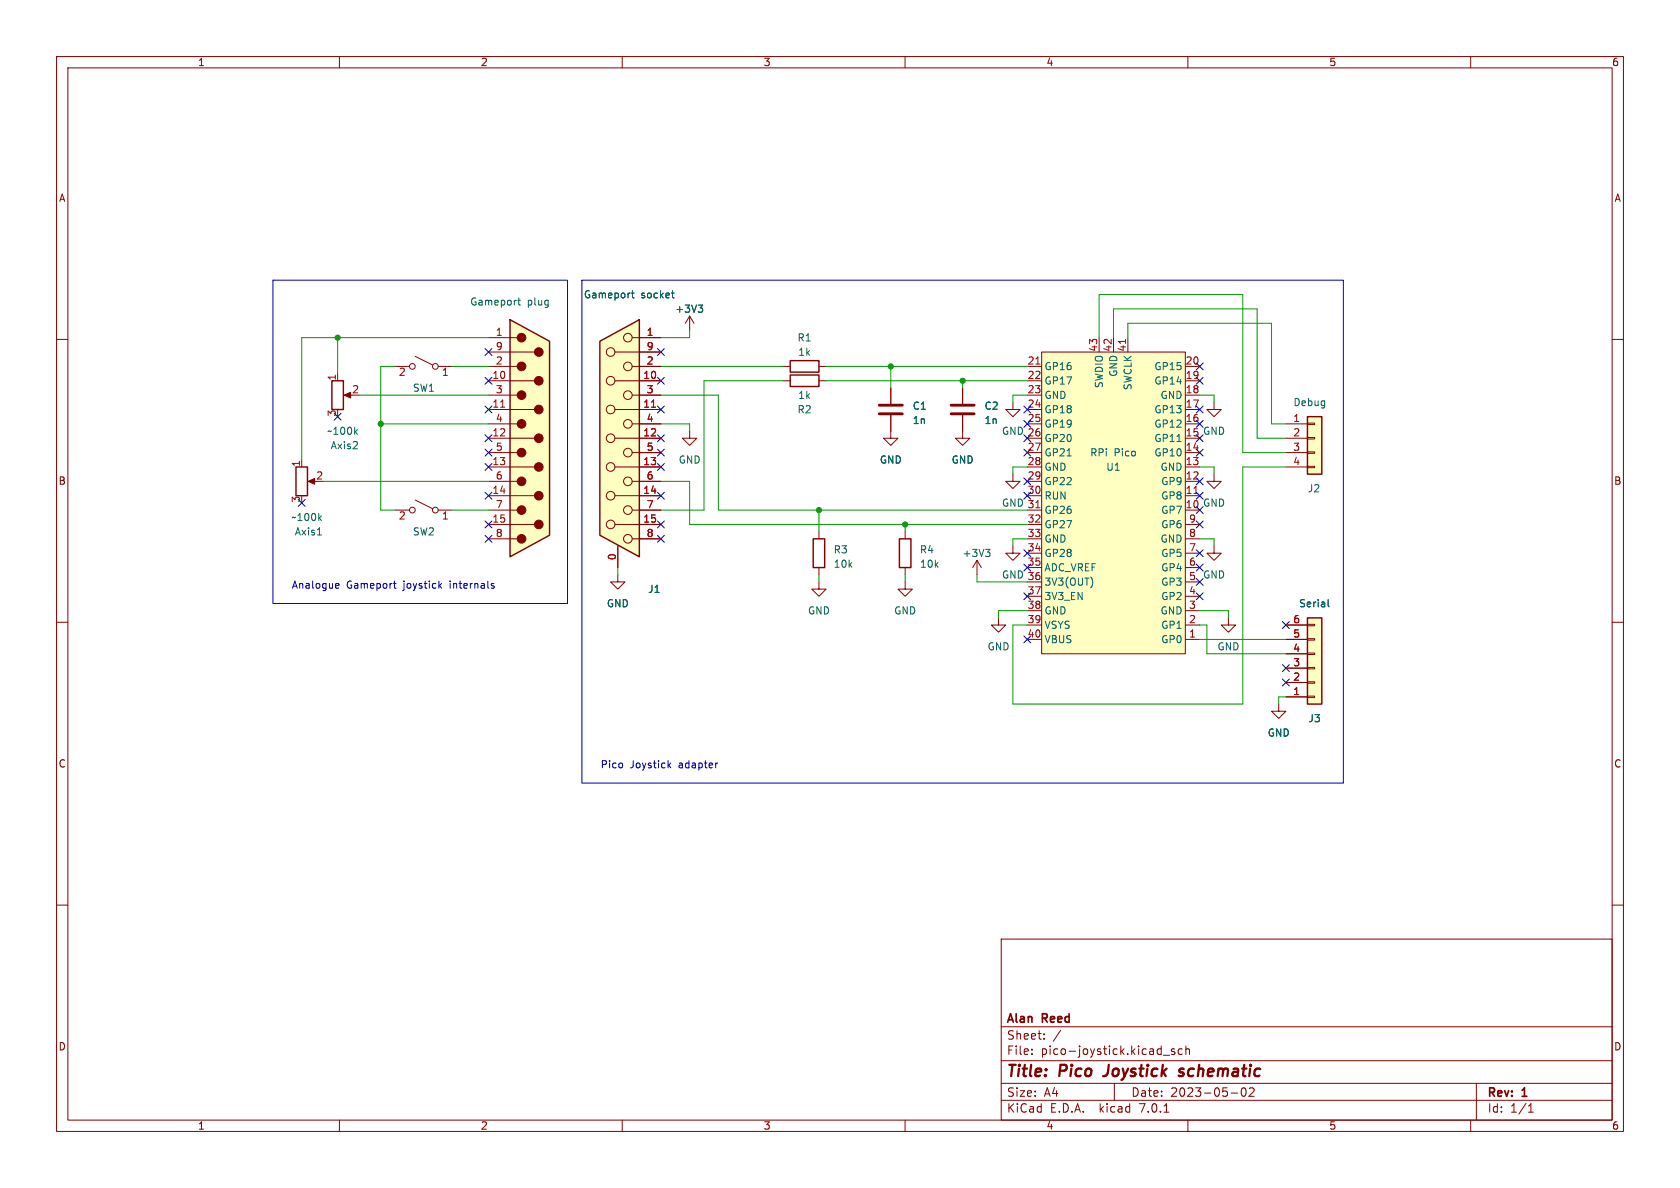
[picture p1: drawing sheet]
<svg xmlns="http://www.w3.org/2000/svg" width="297mm" height="210mm" viewBox="0 0 297 210" stroke-linecap="round" stroke-linejoin="round" font-family="sans-serif">
<g fill="none" stroke="#840000" stroke-width=".18">
<path d="M10 10h277v190h-277zM12 12h273v186h-273zM60 10v2M110 10v2M160 10v2M210 10v2M260 10v2M10 60h2M285 60h2M144.8 94v1.3M10 110h2M109.2 101.6v1.3h-1.3l1.3 1.2 1.3-1.2h-1.3"/>
<path d="M144.8 100.3v1.3M160 102.9v1.2h-1.3l1.3 1.3 1.3-1.3h-1.3M285 110h2M10 160h2M285 160h2M177 166h108v32h-108zM60 198v2M110 198v2M160 198v2M177 194.5h108M177 191.5h108M177 187.5h108"/>
<path d="M177 181.5h108M182.4 186.3v.1M182.4 185.5v.1M184.6 183.6v.1M184.6 182.8v.1M197 191.5v3M205.6 186.5h1.2M205.8 196.6h.8M207.6 185.5l-.3-.1-.2 .2v.2l.5 .2v.3h-.5M209 185.5l-.4-.1-.3 .3v.4l.1 .2h.6M209.6 185.5l.3-.1 .3 .1 .1 .9M209.6 184.9v1.5"/>
<path d="M210 198v2M217.6 193.2h1.2M219.6 192.4l.2-.1a.81 .81 0 0 1 .6 .6 .81 .81 0 0 1-.3 .8l-.2 .1a.81 .81 0 0 1-.6-.6 .81 .81 0 0 1 .3-.8zM220.9 192.4l.5-.1 .2 .1 .1 .3-.9 1.1h.9M260 198v2M261 191.5v6.5M270.2 196.6h.9M270.2 195.5l.4-.4v1.5"/>
</g>
<path d="M195 190.2h.2M208.4 190.1l.1 .1 .6-.1M209.1 188.9l-.5 .1-.1 .3 .2 .3h.3" fill="none" stroke="#840000" stroke-width=".4"/>
<path d="M143.8 95.3h2v5h-2z" fill="none" stroke="#840000" stroke-width=".25"/>
<path d="M106 60.3l7-3.8v41.9l-7-3.8z" fill="#ffffc2"/>
<g fill="none" stroke="#840000" stroke-width=".18">
<path d="M111.8 59.7h5M121.9 55.9l.8 1.3M121.9 55.9v2.5M121.9 55.9l-.7 1.3M194.3 59.7v2.5M196.8 59.7v2.5M199.4 59.7v2.5M59.7 66v1.3M61.2 69.9h1M69.8 64.8h2.6M73.4 63l3.1 1.5M77.5 64.8h2.5"/>
<path d="M108.7 77.5h8.1M108.7 72.4h8.1M108.7 67.3h8.1M108.7 62.2h8.1M111.8 74.9h5M111.8 69.9h5M111.8 64.8h5M121.9 76.2v1.3h-1.3l1.3 1.2 1.3-1.2h-1.3M157.5 73.4v4.1h-1.3l1.3 1.2 1.2-1.2h-1.2M157.5 68.6v2.8M170.2 73.4v4.1h-1.3l1.3 1.2 1.2-1.2h-1.2M170.2 68.6v2.8"/>
<path d="M179.1 71.1v1.3h-1.3l1.3 1.3 1.2-1.3h-1.2M181.6 77.5h2.5M181.6 74.9h2.5M181.6 72.4h2.5M181.6 69.9h2.5M181.6 67.3h2.5M181.6 64.8h2.5M184.1 62.2h25.4v53.4h-25.4zM209.5 74.9h2.6M209.5 72.4h2.6M209.5 69.9h2.6M209.5 67.3h2.6"/>
<path d="M209.5 64.8h2.6M214.6 71.1v1.3h-1.2l1.2 1.3 1.3-1.3h-1.3M227.3 77.5h3.8M227.3 74.9h3.8M231.1 79.9h1.3v.2h-1.3zM231.1 77.3h1.3v.3h-1.3zM231.1 74.8h1.3v.3h-1.3zM53.3 81.3v1.3M54.9 85.1h1M108.7 92.7h8.1M108.7 87.6h8.1M108.7 82.6h8.1"/>
<path d="M109.2 96.5v3.8M111.8 95.3h5M111.8 90.2h5M111.8 85.1h5M111.8 80h5M160 94v1.3M172.7 99.1l.8 1.2M172.7 99.1v2.5M172.7 99.1l-.7 1.2M179.1 83.8v1.3h-1.3l1.3 1.3 1.2-1.3h-1.2M179.1 96.5v1.3h-1.3l1.3 1.3 1.2-1.3h-1.2M181.6 95.3h2.5"/>
<path d="M181.6 92.7h2.5M181.6 90.2h2.5M181.6 87.6h2.5M181.6 85.1h2.5M181.6 82.6h2.5M181.6 80h2.5M181.6 97.8h2.5M209.5 95.3h2.6M209.5 92.7h2.6M209.5 87.6h2.6M209.5 85.1h2.6M209.5 82.6h2.6"/>
<path d="M209.5 80h2.6M209.5 97.8h2.6M227.3 82.6h3.8M227.3 80h3.8M231.1 82.4h1.3v.3h-1.3zM160 100.3v1.3M176.5 109.2v1.3h1.3l-1.3 1.3-1.2-1.3h1.2M181.6 113h2.5M181.6 110.5h2.5M181.6 108h2.5M181.6 100.3h2.5M181.6 102.9h2.5"/>
<path d="M181.6 105.4h2.5M209.5 113h2.6M209.5 110.5h2.6M209.5 108h2.6M209.5 100.3h2.6M209.5 102.9h2.6M209.5 105.4h2.6M227.3 118.1h3.8M227.3 115.6h3.8M227.3 113h3.8M227.3 110.5h3.8M231.1 110.4h1.3v.2h-1.3z"/>
<path d="M231.1 112.9h1.3v.3h-1.3zM231.1 115.4h1.3v.3h-1.3zM231.1 118h1.3v.2h-1.3zM226.1 124.5v1.2h1.2l-1.2 1.3-1.3-1.3h1.3M227.3 123.2h3.8M227.3 120.7h3.8M231.1 120.5h1.3v.3h-1.3zM231.1 123.1h1.3v.2h-1.3z"/>
<circle cx="111" cy="59.7" r=".76"/>
<circle cx="72.9" cy="64.8" r=".51"/>
<circle cx="77" cy="64.8" r=".51"/>
<circle cx="107.9" cy="67.3" r=".76"/>
<circle cx="107.9" cy="62.2" r=".76"/>
<circle cx="107.9" cy="77.5" r=".76"/>
<circle cx="107.9" cy="72.4" r=".76"/>
<circle cx="111" cy="64.8" r=".76"/>
<circle cx="111" cy="69.8" r=".76"/>
<circle cx="111" cy="74.9" r=".76"/>
<circle cx="107.9" cy="87.6" r=".76"/>
<circle cx="107.9" cy="82.5" r=".76"/>
<circle cx="107.9" cy="92.7" r=".76"/>
<circle cx="111" cy="90.2" r=".76"/>
<circle cx="111" cy="85.1" r=".76"/>
<circle cx="111" cy="80" r=".76"/>
<circle cx="111" cy="95.2" r=".76"/>
</g>
<path d="M58.7 67.3h2v5.1h-2zM106 60.3l7-3.8v41.9l-7-3.8zM231.1 73.7h2.6v10.1h-2.6zM52.3 82.6h2.1v5h-2.1zM159 95.3h2v5h-2zM231.1 109.2h2.6v15.3h-2.6z" fill="none" stroke="#840000" stroke-width=".25"/>
<path d="M199 60v.7M115.2 72h.7M183.1 64.4h.7M183.1 89.8h.7M211.1 87.2h.7" fill="none" stroke="#a90000" stroke-width=".18"/>
<path d="M111.6 51.8h.5M111.8 51.4v1.1l.3 .2M118.7 51.8h.5M118.9 52.6l.3 .1M123.4 53.9h.8l-.4 .5M124 54.4l.2 .3v.3l-.2 .2M208.1 78.1h.7M56.1 94.6h.7M174.2 97.1h.8l-.4 .5M174.8 97.6l.2 .2v.3l-.2 .3M234.8 106v1.1l.2 .2" fill="none" stroke="#006464" stroke-width=".18"/>
<g fill="#ffffc2" stroke="#ffffc2" stroke-width=".18">
<path d="M231.1 109.2h2.6v15.3h-2.6z"/>
<path d="M231.1 73.7h2.6v10.1h-2.6z"/>
<path d="M184.1 62.2h25.4v53.4h-25.4z"/>
</g>
<path d="M155.4 73.2h4.1M155.4 71.6h4.1M168.1 73.2h4.1M168.1 71.6h4.1" fill="none" stroke="#840000" stroke-width=".51"/>
<g fill="#840000" stroke="#840000" stroke-width=".18">
<path d="M54.5 85.1l1.1-.5v1z"/>
<path d="M60.8 69.9l1.2-.6v1.1z"/>
</g>
<path d="M90.2 56.5l7 3.8v34.3l-7 3.8z" fill="#ffffc2"/>
<g fill="#840000" stroke="#840000" stroke-width=".18">
<circle cx="92.2" cy="59.7" r=".76"/>
<circle cx="92.2" cy="64.8" r=".76"/>
<circle cx="92.2" cy="69.8" r=".76"/>
<circle cx="92.2" cy="74.9" r=".76"/>
<circle cx="92.2" cy="80" r=".76"/>
<circle cx="92.2" cy="85.1" r=".76"/>
<circle cx="92.2" cy="90.2" r=".76"/>
<circle cx="92.2" cy="95.2" r=".76"/>
<circle cx="95.2" cy="62.2" r=".76"/>
<circle cx="95.2" cy="67.3" r=".76"/>
<circle cx="95.2" cy="72.4" r=".76"/>
<circle cx="95.2" cy="77.5" r=".76"/>
<circle cx="95.2" cy="82.5" r=".76"/>
<circle cx="95.2" cy="87.6" r=".76"/>
<circle cx="95.2" cy="92.7" r=".76"/>
</g>
<g fill="none" stroke="#840000" stroke-width=".18">
<path d="M86.4 59.7h5M113 59.7h3.8M86.4 62.2h8.1M86.4 64.8h5M86.4 67.3h8.1M86.4 69.9h5M86.4 72.4h8.1M86.4 74.9h5M86.4 77.5h8.1M113 62.2h3.8M113 64.8h3.8M113 67.3h3.8"/>
<path d="M113 69.9h3.8M113 72.4h3.8M113 74.9h3.8M113 77.5h3.8M138.4 64.8h1.3M138.4 67.3h1.3M144.8 64.8h1.2M144.8 67.3h1.2M157.5 68.6v2.8M157.5 73.4v2.8M170.2 68.6v2.8M170.2 73.4v2.8"/>
<path d="M69.8 90.2h2.6M73.4 88.4l3.1 1.5M77.5 90.2h2.5M86.4 80h5M86.4 82.6h8.1M86.4 85.1h5M86.4 87.6h8.1M86.4 90.2h5M86.4 92.7h8.1M86.4 95.3h5M109.2 96.5v3.8M113 80h3.8"/>
<path d="M113 82.6h3.8M113 85.1h3.8M113 87.6h3.8M113 90.2h3.8M113 92.7h3.8M113 95.3h3.8M214.6 83.8v1.3h-1.2l1.2 1.3 1.3-1.3h-1.3M214.6 96.5v1.3h-1.2l1.2 1.3 1.3-1.3h-1.3M144.8 102.9v1.2h-1.3l1.3 1.3 1.2-1.3h-1.2M217.2 109.2v1.3h-1.3l1.3 1.3 1.2-1.3h-1.2M227.3 118.1h3.8M227.3 115.6h3.8"/>
<path d="M227.3 113h3.8M227.3 110.5h3.8M227.3 123.2h3.8M227.3 120.7h3.8"/>
<circle cx="72.9" cy="90.2" r=".51"/>
<circle cx="77" cy="90.2" r=".51"/>
</g>
<path d="M90.2 56.5l7 3.8v34.3l-7 3.8zM139.7 66.3h5.1v2h-5.1zM139.7 63.8h5.1v2h-5.1z" fill="none" stroke="#840000" stroke-width=".25"/>
<path d="M88.5 72h.7M115.2 72h.7" fill="none" stroke="#a90000" stroke-width=".18"/>
<path d="M91.5 53.1h.5M91.7 52.7v1l.3 .2M111.6 51.8h.5M111.8 51.4v1.1l.3 .2M118.7 51.8h.5M118.9 52.6l.3 .1M123.4 53.9h.8l-.4 .5M124 54.4l.2 .3v.3l-.2 .2M234.8 106v1.1l.2 .2" fill="none" stroke="#006464" stroke-width=".18"/>
<path d="M48.3 49.5h52v57.2h-52zM102.9 49.5h134.6v88.9h-134.6zM59.4 103.9h.5M59.4 103.2l.4-.1 .1 .3-.6 .2M69.5 103.1h.5M69.7 102.7v1.1l.3 .2M77.7 103.5l.4 .5M78.1 103.1l-.5 .5M87.3 103.2l-.3-.1-.2 .2 .1 .2 .4 .1v.3h-.5M118.2 135.3l.4 .4M118.6 134.9l-.5 .5M126.9 134.9l-.4 .2" fill="none" stroke="#0000c2" stroke-width=".18"/>
<g fill="none" stroke="#009600" stroke-width=".18">
<path d="M59.7 59.7v6.3M86.4 59.7h-33.1v21.6M121.9 58.4v1.3h-5.1M194.3 59.7v-7.6h25.4v27.9h7.6M196.8 59.7v-5.1h25.4v22.9h5.1M199.4 59.7v-2.5h25.4v17.7h2.5M63.5 69.9h22.9M67.3 74.9h19.1M69.8 64.8h-2.5v25.4h2.5M80 64.8h6.4M116.8 74.9h5.1v1.3M116.8 69.9h10.2v20.3h54.6"/>
<path d="M116.8 64.8h21.6M138.4 67.3h-13.9v22.9h-7.7M146 64.8h35.6M146 67.3h35.6M157.5 64.8v3.8M170.2 67.3v1.3M181.6 69.9h-2.5v1.2M212.1 69.9h2.5v1.2M57.1 85.1h29.3M80 90.2h6.4M116.8 85.1h5.1v7.6h59.7M144.8 90.2v3.8"/>
<path d="M160 92.7v1.3M181.6 82.6h-2.5v1.2M181.6 95.3h-2.5v1.2M212.1 82.6h2.5v1.2M212.1 95.3h2.5v1.2M227.3 82.6h-7.6v41.9h-40.6v-14h2.5M109.2 100.3v1.3M144.8 101.6v1.3M160 101.6v1.3M172.7 101.6v1.3h8.9M181.6 108h-5.1v1.2M212.1 113h15.2"/>
<path d="M212.1 108h5.1v1.2M212.1 110.5h1.3v5.1h13.9M227.3 123.2h-1.2v1.3"/>
</g>
<g fill="none" stroke="#000084" stroke-width=".18">
<path d="M59.1 73.1l1.2 1.2M60.3 73.1l-1.2 1.2M85.8 76.9l1.2 1.2M85.8 79.4l1.2 1.2M85.8 71.8l1.2 1.2M85.8 66.7l1.2 1.2M85.8 61.6l1.2 1.2M87 76.9l-1.2 1.2M87 79.4l-1.2 1.2M87 71.8l-1.2 1.2M87 66.7l-1.2 1.2M87 61.6l-1.2 1.2"/>
<path d="M116.2 61.6l1.2 1.2M116.2 76.9l1.2 1.2M116.2 66.7l1.2 1.2M116.2 71.8l1.2 1.2M116.2 79.4l1.2 1.2M117.4 61.6l-1.2 1.2M117.4 76.9l-1.2 1.2M117.4 66.7l-1.2 1.2M117.4 71.8l-1.2 1.2M117.4 79.4l-1.2 1.2M181 71.8l1.2 1.2M181 74.3l1.2 1.2"/>
<path d="M181 76.9l1.2 1.2M181 79.4l1.2 1.2M182.2 71.8l-1.2 1.2M182.2 74.3l-1.2 1.2M182.2 76.9l-1.2 1.2M182.2 79.4l-1.2 1.2M211.5 79.4l1.2 1.2M211.5 74.3l1.2 1.2M211.5 76.9l1.2 1.2M211.5 71.8l1.2 1.2M211.5 64.2l1.2 1.2M211.5 66.7l1.2 1.2"/>
<path d="M212.7 79.4l-1.2 1.2M212.7 74.3l-1.2 1.2M212.7 76.9l-1.2 1.2M212.7 71.8l-1.2 1.2M212.7 64.2l-1.2 1.2M212.7 66.7l-1.2 1.2M52.7 88.3l1.2 1.2M53.9 88.3l-1.2 1.2M85.8 81.9l1.2 1.3M85.8 87l1.2 1.2M85.8 94.6l1.2 1.3M85.8 92.1l1.2 1.2"/>
<path d="M87 92.1l-1.2 1.2M87 81.9l-1.2 1.3M87 87l-1.2 1.2M87 94.6l-1.2 1.3M116.2 87l1.2 1.2M116.2 81.9l1.2 1.3M116.2 92.1l1.2 1.2M116.2 94.6l1.2 1.3M117.4 87l-1.2 1.2M117.4 81.9l-1.2 1.3M117.4 92.1l-1.2 1.2M117.4 94.6l-1.2 1.3"/>
<path d="M181 84.5l1.2 1.2M181 87l1.2 1.2M181 97.2l1.2 1.2M181 99.7l1.2 1.2M182.2 84.5l-1.2 1.2M182.2 87l-1.2 1.2M182.2 97.2l-1.2 1.2M182.2 99.7l-1.2 1.2M211.5 92.1l1.2 1.2M211.5 99.7l1.2 1.2M211.5 97.2l1.2 1.2M211.5 89.6l1.2 1.2"/>
<path d="M211.5 87l1.2 1.2M211.5 84.5l1.2 1.2M212.7 92.1l-1.2 1.2M212.7 99.7l-1.2 1.2M212.7 97.2l-1.2 1.2M212.7 89.6l-1.2 1.2M212.7 87l-1.2 1.2M212.7 84.5l-1.2 1.2M181 112.4l1.2 1.2M181 104.8l1.2 1.2M182.2 104.8l-1.2 1.2M182.2 112.4l-1.2 1.2"/>
<path d="M211.5 102.3l1.2 1.2M211.5 104.8l1.2 1.2M212.7 104.8l-1.2 1.2M212.7 102.3l-1.2 1.2M226.7 109.9l1.2 1.2M226.7 117.5l1.2 1.2M227.9 109.9l-1.2 1.2M227.9 117.5l-1.2 1.2M226.7 120l1.2 1.3M227.9 120l-1.2 1.3"/>
</g>
<g fill="#009600" stroke="#009600" stroke-width=".18">
<circle cx="144.8" cy="90.2" r=".46"/>
<circle cx="157.5" cy="64.8" r=".46"/>
<circle cx="160" cy="92.7" r=".46"/>
<circle cx="170.2" cy="67.3" r=".46"/>
<circle cx="67.3" cy="74.9" r=".46"/>
<circle cx="59.7" cy="59.7" r=".46"/>
</g>
<g font-size="2.8" fill="#840000">
<text x="178" y="190.8">Title:</text>
<text x="187.4" y="190.8">Pico</text>
<text x="195.9" y="190.8">Joystick</text>
<text x="209.8" y="190.8">schematic</text>
</g>
<g font-size="2.1" fill="#840000">
<text x="178" y="183.9">Sheet:</text>
<text x="178" y="181.1">Alan</text>
<text x="184.4" y="181.1">Reed</text>
<text x="186.2" y="183.9">/</text>
<text x="178" y="186.6">File:</text>
<text x="184" y="186.6">pico-joystick.kicad_sch</text>
<text x="178" y="196.8">KiCad</text>
<text x="178" y="194">Size:</text>
<text x="184.6" y="194">A4</text>
<text x="185.7" y="196.8">E.D.A.</text>
<text x="194.4" y="196.8">kicad</text>
<text x="200" y="194">Date:</text>
<text x="201.5" y="196.8">7.0.1</text>
<text x="206.9" y="194">2023-05-02</text>
<text x="263" y="194.2">Rev:</text>
<text x="263" y="196.8">Id:</text>
<text x="267" y="196.8">1/1</text>
<text x="269.2" y="194.2">1</text>
</g>
<g font-size="1.8" fill="#840000">
<text x="35" y="11.8">1</text>
<text x="85" y="11.8">2</text>
<text x="135" y="11.8">3</text>
<text x="185" y="11.8">4</text>
<text x="235" y="11.8">5</text>
<text x="285" y="11.8">6</text>
<text x="10.4" y="35.8">A</text>
<text x="285.4" y="35.8">A</text>
<text x="10.3" y="85.8">B</text>
<text x="285.3" y="85.8">B</text>
<text x="10.3" y="135.8">C</text>
<text x="285.3" y="135.8">C</text>
<text x="10.3" y="185.8">D</text>
<text x="285.3" y="185.8">D</text>
<text x="35" y="199.8">1</text>
<text x="85" y="199.8">2</text>
<text x="135" y="199.8">3</text>
<text x="185" y="199.8">4</text>
<text x="235" y="199.8">5</text>
<text x="285" y="199.8">6</text>
</g>
<g font-size="1.8" fill="#006464">
<text x="103.2" y="52.9">Gameport</text>
<text x="113.3" y="52.9">socket</text>
<text x="83.1" y="54.2">Gameport</text>
<text x="93.2" y="54.2">plug</text>
<text x="119.3" y="55.4">+3V3</text>
<text x="140.9" y="60.5">R1</text>
<text x="141.1" y="63.1">1k</text>
<text x="184.7" y="65.6">GP16</text>
<text x="204" y="65.6">GP15</text>
<text x="72.9" y="69.4">SW1</text>
<text x="141.1" y="70.7">1k</text>
<text x="184.7" y="68.1">GP17</text>
<text x="184.7" y="70.7">GND</text>
<text x="195.1" y="68.7" transform="rotate(-90 195.1 68.7)">SWDIO</text>
<text x="197.7" y="66.7" transform="rotate(-90 197.7 66.7)">GND</text>
<text x="200.2" y="69.1" transform="rotate(-90 200.2 69.1)">SWCLK</text>
<text x="204" y="68.1">GP14</text>
<text x="205" y="70.7">GND</text>
<text x="228.6" y="71.9">Debug</text>
<text x="57.8" y="77">~100k</text>
<text x="140.9" y="73.2">R2</text>
<text x="161.3" y="72.6">C1</text>
<text x="161.3" y="75.1">1n</text>
<text x="174" y="72.6">C2</text>
<text x="174" y="75.1">1n</text>
<text x="177.1" y="77">GND 26</text>
<text x="184.7" y="73.2">GP18</text>
<text x="184.7" y="75.8">GP19</text>
<text x="204" y="75.8">GP12</text>
<text x="204" y="73.2">GP13</text>
<text x="58.4" y="79.6">Axis2</text>
<text x="119.9" y="82.1">GND</text>
<text x="155.5" y="82.1">GND</text>
<text x="168.2" y="82.1">GND</text>
<text x="184.7" y="78.3">GP20</text>
<text x="184.7" y="80.8">GP21</text>
<text x="184.7" y="83.4">GND</text>
<text x="192.7" y="80.8">RPi</text>
<text x="195.5" y="83.4">U1</text>
<text x="196.9" y="80.8">Pico</text>
<text x="204" y="80.8">GP10</text>
<text x="204" y="78.3">GP11</text>
<text x="205" y="83.4">GND</text>
<text x="177.1" y="89.7">GND 31</text>
<text x="184.7" y="85.9">GP22</text>
<text x="184.7" y="88.5">RUN</text>
<text x="205.2" y="88.5">GP8</text>
<text x="205.2" y="85.9">GP9</text>
<text x="209.5" y="89.9">10 GND</text>
<text x="231.1" y="87.2">J2</text>
<text x="51.5" y="92.3">~100k</text>
<text x="52.1" y="94.8">Axis1</text>
<text x="72.9" y="94.8">SW2</text>
<text x="184.7" y="91">GP26</text>
<text x="184.7" y="93.5">GP27</text>
<text x="205.2" y="91">GP7</text>
<text x="205.2" y="93.5">GP6</text>
<text x="147.3" y="98">R3</text>
<text x="147.3" y="100.5">10k</text>
<text x="162.6" y="98">R4</text>
<text x="162.6" y="100.5">10k</text>
<text x="170.1" y="98.6">+3V3</text>
<text x="184.7" y="96.1">GND</text>
<text x="184.7" y="98.6">GP28</text>
<text x="184.7" y="101.2">ADC_VREF</text>
<text x="205" y="96.1">GND</text>
<text x="205.2" y="101.2">GP4</text>
<text x="205.2" y="98.6">GP5</text>
<text x="107.2" y="107.5">GND</text>
<text x="114.5" y="105">J1</text>
<text x="177.1" y="102.4">GND 36</text>
<text x="184.7" y="103.7">3V3(OUT)</text>
<text x="184.7" y="106.2">3V3_EN</text>
<text x="205.2" y="106.2">GP2</text>
<text x="205.2" y="103.7">GP3</text>
<text x="212.6" y="102.4">GND</text>
<text x="229.6" y="107.5">Serial</text>
<text x="142.8" y="108.8">GND</text>
<text x="158" y="108.8">GND</text>
<text x="184.7" y="108.8">GND</text>
<text x="184.7" y="111.3">VSYS</text>
<text x="184.7" y="113.9">VBUS</text>
<text x="205" y="108.8">GND</text>
<text x="205.2" y="113.9">GP0</text>
<text x="205.2" y="111.3">GP1</text>
<text x="174.5" y="115.1">GND</text>
<text x="215.2" y="115.1">GND</text>
<text x="224.1" y="130.4">GND</text>
<text x="231.3" y="127.8">J3</text>
</g>
<g font-size="1.8" fill="#a90000">
<text x="87.6" y="59.4">1</text>
<text x="114.3" y="59.4">1</text>
<text x="87.6" y="64.5">2</text>
<text x="87.6" y="62">9</text>
<text x="114.3" y="64.5">2</text>
<text x="114.3" y="62">9</text>
<text x="181.6" y="64.5">21</text>
<text x="194.1" y="62.2" transform="rotate(-90 194.1 62.2)">43</text>
<text x="196.6" y="62.2" transform="rotate(-90 196.6 62.2)">42</text>
<text x="199.1" y="62.2" transform="rotate(-90 199.1 62.2)">41</text>
<text x="209.5" y="64.5">20</text>
<text x="59.4" y="67.3" transform="rotate(-90 59.4 67.3)">1</text>
<text x="62.2" y="69.6">2</text>
<text x="70.5" y="66.7">2</text>
<text x="78.1" y="66.7">1</text>
<text x="87" y="67.1">10</text>
<text x="87.6" y="69.6">3</text>
<text x="113.7" y="67.1">10</text>
<text x="114.3" y="69.6">3</text>
<text x="181.6" y="67.1">22</text>
<text x="181.6" y="69.6">23</text>
<text x="209.5" y="69.6">18</text>
<text x="209.5" y="67.1">19</text>
<text x="59.4" y="73.7" transform="rotate(-90 59.4 73.7)">3</text>
<text x="87" y="72.1">11</text>
<text x="87" y="77.2">12</text>
<text x="87.6" y="74.7">4</text>
<text x="113.7" y="72.1">11</text>
<text x="113.7" y="77.2">12</text>
<text x="114.3" y="74.7">4</text>
<text x="181.6" y="72.1">24</text>
<text x="181.6" y="74.7">25</text>
<text x="209.5" y="77.2">15 GND</text>
<text x="209.5" y="74.7">16</text>
<text x="209.5" y="72.1">17</text>
<text x="228.6" y="74.7">1</text>
<text x="228.6" y="77.2">2</text>
<text x="53.1" y="82.6" transform="rotate(-90 53.1 82.6)">1</text>
<text x="87" y="82.3">13</text>
<text x="87.6" y="79.8">5</text>
<text x="113.7" y="82.3">13</text>
<text x="114.3" y="79.8">5</text>
<text x="181.6" y="79.8">27</text>
<text x="181.6" y="82.3">28</text>
<text x="209.5" y="82.3">13</text>
<text x="209.5" y="79.8">14</text>
<text x="228.6" y="79.8">3</text>
<text x="228.6" y="82.3">4</text>
<text x="53.1" y="88.9" transform="rotate(-90 53.1 88.9)">3</text>
<text x="55.8" y="84.8">2</text>
<text x="87" y="87.4">14</text>
<text x="87.6" y="84.8">6</text>
<text x="87.6" y="89.9">7</text>
<text x="113.7" y="87.4">14</text>
<text x="114.3" y="84.8">6</text>
<text x="114.3" y="89.9">7</text>
<text x="181.6" y="84.8">29</text>
<text x="181.6" y="87.4">30</text>
<text x="209.5" y="87.4">11</text>
<text x="209.5" y="84.8">12</text>
<text x="70.5" y="92.1">2</text>
<text x="78.1" y="92.1">1</text>
<text x="87" y="92.5">15</text>
<text x="87.6" y="95">8</text>
<text x="113.7" y="92.5">15</text>
<text x="114.3" y="95">8</text>
<text x="181.6" y="92.5">32</text>
<text x="181.6" y="95">33</text>
<text x="210.2" y="95">8</text>
<text x="210.2" y="92.5">9</text>
<text x="109" y="99.1" transform="rotate(-90 109 99.1)">0</text>
<text x="181.6" y="97.5">34</text>
<text x="181.6" y="100.1">35</text>
<text x="210.2" y="100.1">6</text>
<text x="210.2" y="97.5">7</text>
<text x="181.6" y="105.2">37</text>
<text x="181.6" y="107.7">38</text>
<text x="210.2" y="107.7">3</text>
<text x="210.2" y="105.2">4</text>
<text x="210.2" y="102.6">5</text>
<text x="181.6" y="110.2">39</text>
<text x="181.6" y="112.8">40</text>
<text x="210.2" y="112.8">1</text>
<text x="210.2" y="110.2">2</text>
<text x="228.6" y="112.8">5</text>
<text x="228.6" y="110.2">6</text>
<text x="228.6" y="117.9">3</text>
<text x="228.6" y="115.3">4</text>
<text x="228.6" y="122.9">1</text>
<text x="228.6" y="120.4">2</text>
</g>
<g font-size="1.8" fill="#0000c2">
<text x="51.5" y="104.1">Analogue</text>
<text x="61.1" y="104.1">Gameport</text>
<text x="71.2" y="104.1">joystick</text>
<text x="79.5" y="104.1">internals</text>
<text x="106.1" y="135.9">Pico</text>
<text x="111.3" y="135.9">Joystick</text>
<text x="119.9" y="135.9">adapter</text>
</g>
</svg>
